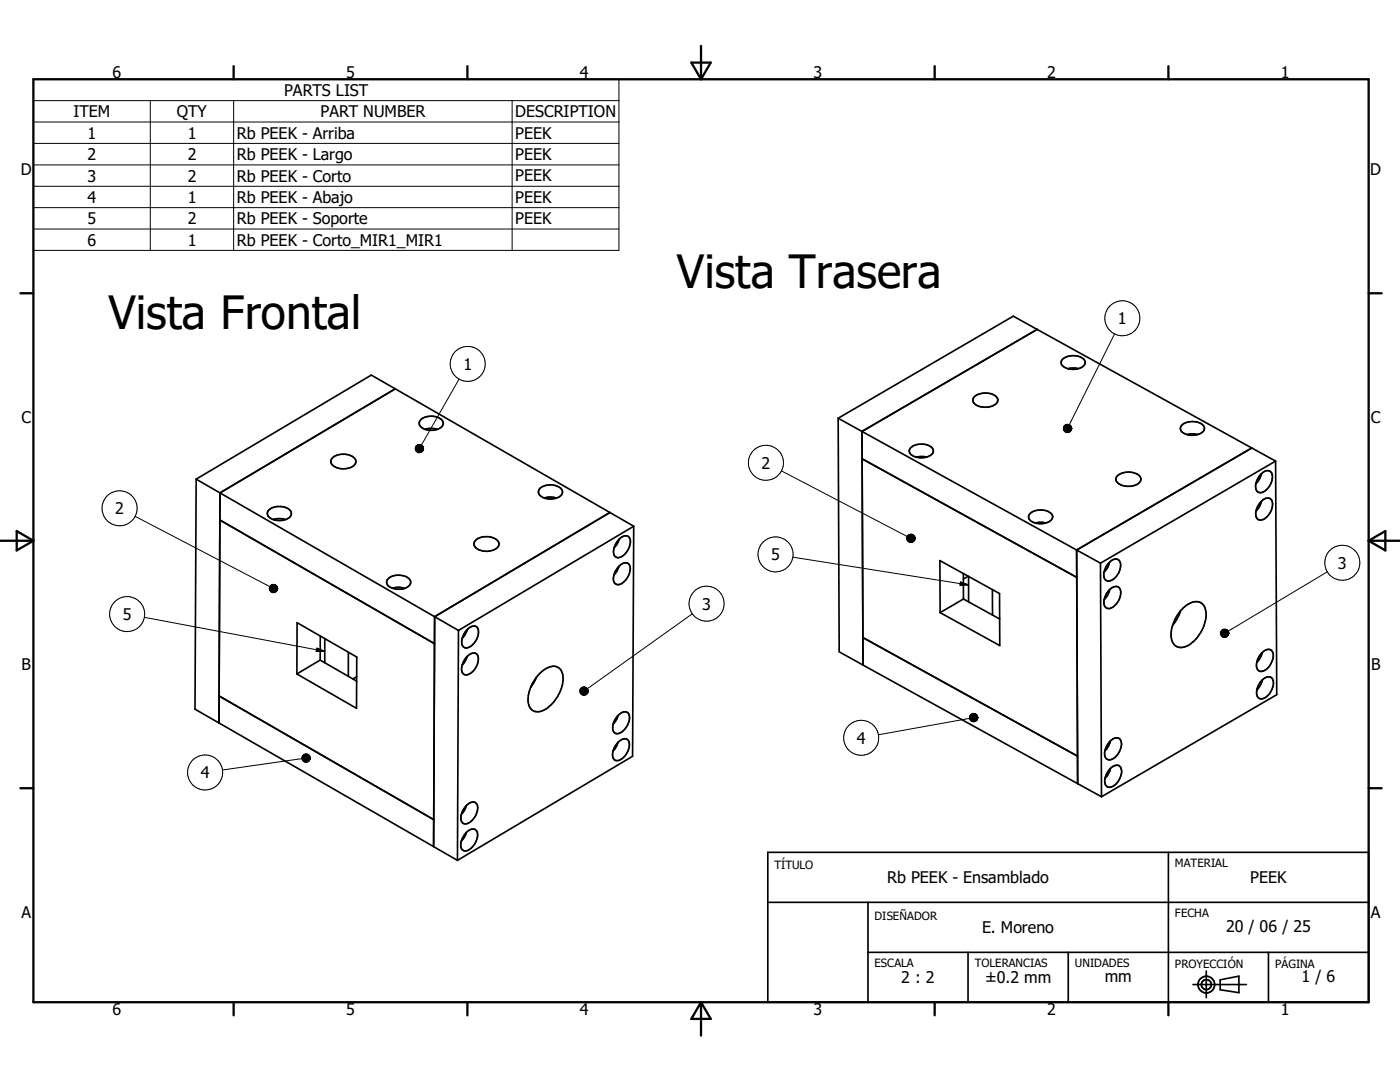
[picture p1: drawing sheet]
<svg xmlns="http://www.w3.org/2000/svg" width="279mm" height="216mm" viewBox="0 0 279 216" stroke-linecap="round" stroke-linejoin="round" font-family="sans-serif">
<g fill="none" stroke="#000" stroke-width=".33">
<path d="M78.9 77.6l42.8 24.7M78.9 77.6l-35 20.8M78.9 77.6l-4.8-2.8-35 20.8M194.4 79.2a3.4 3.4 0 0 1 4.6 .2 1.29 1.29 0 0 1-1.2 1.7 3 3 0 0 1-3.6-1v-.5zM207 65.7l-35 20.4M207 65.7l42.8 23.7M207 65.7l-4.8-2.6-34.9 20.4M212 71.8a3.3 3.3 0 0 1 4.5 .2 1.1 1.1 0 0 1-1 1.5 3.2 3.2 0 0 1-3.7-.9v-.5zM215.2 73.5l-.9-.1-1.2 .2M39.1 95.6l-.2 45.9 4.8 2.8M39.1 95.6l4.8 2.8M43.9 98.4v5.4l42.8 24.6v-5.3"/>
<path d="M43.9 98.4l-.2 45.9M43.9 98.4l47.6 27.4M66.4 91.3a3.2 3.2 0 0 1 4.6 .6 1.69 1.69 0 0 1-1.9 1.6 2.53 2.53 0 0 1-3.1-1.4l.2-.5zM83.9 83.8a3.3 3.3 0 0 1 4.4 .2 1.19 1.19 0 0 1-1.1 1.7 2.92 2.92 0 0 1-3.5-1v-.4zM84.8 85.7a3.9 3.9 0 0 1 2.5 0M107.7 97.5a3.3 3.3 0 0 1 4.4 .2 1.23 1.23 0 0 1-1.1 1.7 2.86 2.86 0 0 1-3.5-1zM108.6 99.4l1.4-.2 1.1 .2M167.3 83.5l.2 46.6 4.7 2.6M167.3 83.5l4.7 2.6M172 86.1l.2 46.6M172 86.1l.1 5.5 42.8 23.6v-5.4M172 86.1l47.6 26.3"/>
<path d="M181.8 89.3a3.3 3.3 0 0 1 4.4 .3 1.16 1.16 0 0 1-1 1.5 3.2 3.2 0 0 1-3.7-.8v-.5zM182.8 91.2l.9-.1 1.2 .1M223 95a3.4 3.4 0 0 1 4.6 .2 1.28 1.28 0 0 1-1.2 1.7 3 3 0 0 1-3.7-1v-.4zM235.8 84.9a3.3 3.3 0 0 1 4.5 .2 1.16 1.16 0 0 1-1 1.5 3.1 3.1 0 0 1-3.7-.8v-.5zM239 86.7l-1.2-.1-.9 .1M249.8 89.4l-34.9 20.4M249.8 89.4l4.8 2.6M251.6 94.7a1.42 1.42 0 0 1 2.1-.5 3.1 3.1 0 0 1-2.3 4.1 1.55 1.55 0 0 1-.6-2.3zM251.8 94.5a3.9 3.9 0 0 1-1.2 2M254.6 92l.2 46.6-35 20.4M254.6 92l-35 20.4M53.6 101.8a3.2 3.2 0 0 1 4.5 .4 1.38 1.38 0 0 1-1.5 1.6 2.92 2.92 0 0 1-3.2-1v-.5z"/>
<path d="M54.5 103.7a3.9 3.9 0 0 1 2.5 0M77.4 115.5a3.3 3.3 0 0 1 4.4 .2 1.22 1.22 0 0 1-1.1 1.7 2.9 2.9 0 0 1-3.5-1v-.6zM78.3 117.4a4 4 0 0 1 2.5 0M94.9 107.9a3.3 3.3 0 0 1 4.6 .2 1.31 1.31 0 0 1-1.3 1.7 3.1 3.1 0 0 1-3.6-1v-.4zM121.7 102.3l-35 20.8M121.7 102.3l4.8 2.7M123.5 113l-.4 1-.6 .7M123.5 107.6l-.4 1.1-.5 .6M123.6 112.9a1.22 1.22 0 0 1 2-.2 3.2 3.2 0 0 1-2.4 4 1.33 1.33 0 0 1-.7-2l.4-.9zM123.9 107.3a1.16 1.16 0 0 1 1.7 0 3.2 3.2 0 0 1-2.4 4 1.32 1.32 0 0 1-.6-2l.5-1.1zM126.5 105l-.3 45.9-34.9 20.8M126.5 105l-35 20.8"/>
<path d="M187.6 111.9l11.9 6.5v10.4l-11.9-6.6zM192.3 114.5v5M192.3 119.5l-4.7 2.7M192.3 119.5l7.2 4M193.2 115l-.9 .5M193.3 115v5.1M198.1 117.6v5.1M205.5 102.6a3.3 3.3 0 0 1 4.5 .1 1.16 1.16 0 0 1-1 1.6 3.4 3.4 0 0 1-3.6-.7l-.1-.5zM208.7 104.3l-1.2-.1-.8 .2M214.9 109.8l.2 46.6M219.6 112.4l.2 46.6M221.3 117.8a1.33 1.33 0 0 1 2.2-.3 3.1 3.1 0 0 1-2.4 3.9 1.38 1.38 0 0 1-.7-2l.4-.8z"/>
<path d="M221.4 112.2a3.6 3.6 0 0 1-1.1 1.9M221.5 117.6a3.6 3.6 0 0 1-1.1 2M221.5 112.1a1.15 1.15 0 0 1 1.1-.6 1.15 1.15 0 0 1 1 .9 3.3 3.3 0 0 1-2.5 3.5 1.38 1.38 0 0 1-.7-2l.3-.8zM251.6 100.2a1.36 1.36 0 0 1 2.2-.4 3.3 3.3 0 0 1-2.2 4 1.2 1.2 0 0 1-.9-1.8l.4-1.1zM251.8 100a3.9 3.9 0 0 1-1.1 2M43.7 138.9l42.9 24.6M59.3 124.2l11.9 6.9-.1 10.2-11.9-6.8zM63.9 131.7l-4.7 2.8M63.9 131.7l7.3 4.2M63.9 126.9v4.8M64.8 127.4v4.8M69.5 130.1v4.8"/>
<path d="M71.2 135l-.8 .5M86.7 123.1l-.2 45.8M91.5 125.8l-.2 45.9M93.1 131.1a1.49 1.49 0 0 1 2.1-.5 3.1 3.1 0 0 1-2.3 4.1 1.2 1.2 0 0 1-.7-1.7l.4-1.2zM93.2 131l-.3 .8-.7 .9M93.3 125.6l-.5 1.1-.5 .6M93.4 125.5a1.26 1.26 0 0 1 1.9-.2 3.2 3.2 0 0 1-2.4 4 1.32 1.32 0 0 1-.6-2l.5-1.1zM107.1 135.1l-1.2 2M107.5 134.6a3.8 3.8 0 0 1 3.6-1.6 2.6 2.6 0 0 1 1.2 3.2 7.2 7.2 0 0 1-4.5 5.8 2.01 2.01 0 0 1-2.4-2.4 8.2 8.2 0 0 1 2.1-5zM172.2 132.7v-5.5l42.8 23.7 .1 5.5M172.2 132.7l42.9 23.7M199.5 123.5h.1"/>
<path d="M235.6 121.9a8.7 8.7 0 0 1-1.6 2.9M235.8 121.7a3.6 3.6 0 0 1 3.8-1.5 3.6 3.6 0 0 1 .8 4.4 6.5 6.5 0 0 1-4.5 4.6 2.01 2.01 0 0 1-2.2-2.2 7.8 7.8 0 0 1 2.1-5.3zM251.8 130.4a1.42 1.42 0 0 1 2-.5 3 3 0 0 1-1 3.6 1.15 1.15 0 0 1-1.9-.1 3.3 3.3 0 0 1 .9-3zM251.8 135.8a1.33 1.33 0 0 1 2.2-.3 3.3 3.3 0 0 1-2.2 4 1.18 1.18 0 0 1-1-1.8l.3-.9zM251.9 130.2l-.4 1.1-.7 .9M251.9 135.7a4.1 4.1 0 0 1-1.1 2M43.7 144.3l47.6 27.4M123.2 148.2a1.48 1.48 0 0 1 2.2-.5 3.1 3.1 0 0 1-2.4 4.1 1.17 1.17 0 0 1-.7-1.7l.3-.9zM123.3 142.8a1.52 1.52 0 0 1 2.1-.5 3.1 3.1 0 0 1-2.3 4.1 1.3 1.3 0 0 1-.7-2zM123.3 148.1l-.3 .8-.6 .9M123.4 142.7l-.3 .8-.7 1M215.1 156.4l4.7 2.6"/>
<path d="M221.4 148a1.45 1.45 0 0 1 2.1-.5 3.1 3.1 0 0 1-1 3.6 1.18 1.18 0 0 1-1.9 0 3.3 3.3 0 0 1 .8-3.1zM221.5 153.5a1.5 1.5 0 0 1 2.1-.5 3.2 3.2 0 0 1-1.5 3.9 1.07 1.07 0 0 1-1.3 0 1.07 1.07 0 0 1-.3-1.3 3.8 3.8 0 0 1 1-2.1zM221.6 147.8a4.1 4.1 0 0 1-1.1 2M221.6 153.3a4.1 4.1 0 0 1-1.1 2M93 166.1l-.3 .8-.6 .9M93.1 160.7l-.3 .8-.7 1M93.1 166a1.21 1.21 0 0 1 2.1 0 3.3 3.3 0 0 1-2.5 3.8 1.32 1.32 0 0 1-.6-2l.5-1.1zM93.2 160.6a1.26 1.26 0 0 1 2-.1 3.2 3.2 0 0 1-2.4 3.9 1.17 1.17 0 0 1-.8-1.7 4.3 4.3 0 0 1 1.2-2.1zM153.2 170.1h119.9v29.9h-119.9zM233.2 170.1v29.9M153.2 180.1h119.9M173.2 190h99.9"/>
<path d="M173.2 180.1v19.9M193.2 190v10M213.2 190v10M238.1 196.5h10.6M240.7 193.8v5.3M243.5 195.5l3.7-.7v3.3l-3.7-.6zM253.1 190v10"/>
<circle cx="240.7" cy="196.5" r="1.66"/>
<circle cx="240.8" cy="196.5" r=".99"/>
</g>
<g fill="none" stroke="#000" stroke-width=".46">
<path d="M6.7 15.8h266.4v184.2h-266.4zM46.6 13.2v2.6M93.3 13.2v2.6M138 12.5h3.8l-1.9 3.3zM139.9 9.2v6.6M186.5 13.2v2.6M233.2 13.2v2.6M4.1 58.5h2.6M273.1 58.5h2.6M0 107.9h6.7M3.3 106l3.4 1.9-3.4 1.9zM273.1 107.9h6.3"/>
<path d="M273.1 107.9l3.4-1.9v3.8zM4.1 157.3h2.6M273.1 157.3h2.6M46.6 200v2.6M93.3 200v2.6M139.9 200v6.6M139.9 200l1.9 3.3h-3.8zM186.5 200v2.6M233.2 200v2.6"/>
</g>
<g fill="none" stroke="#000" stroke-width=".2">
<path d="M6.7 15.8h116.8v34.2h-116.8zM6.7 20.1h116.8M6.7 24.3h116.8M6.7 28.6h116.8M6.7 32.9h116.8M6.7 37.2h116.8M30 20.1v29.9M46.6 20.1v29.9M102.2 20.1v29.9M6.7 41.4h116.8M6.7 45.7h116.8M91.6 75.6l-7.5 13.2"/>
<path d="M222.4 66.6l-9 18.1M156 94l25 13M27 103l26.8 14M158.2 111.2l35.1 5.5M191.7 116.1l1.6 .6-1.7 .1zM264.9 114.1l-19.8 11.8M28.8 123.2l36 6.8M63.2 129.3l1.6 .7h-1.7zM138.2 122.5l-21 14.9M60.2 151.4l-15.8 2.2M193.5 143.3l-18.2 3.3"/>
<circle cx="93.3" cy="72.6" r="3.5"/>
<circle cx="224" cy="63.5" r="3.5"/>
<circle cx="152.9" cy="92.3" r="3.5"/>
<circle cx="23.9" cy="101.4" r="3.5"/>
<circle cx="154.8" cy="110.6" r="3.5"/>
<circle cx="267.9" cy="112.3" r="3.5"/>
<circle cx="25.4" cy="122.5" r="3.5"/>
<circle cx="141" cy="120.5" r="3.5"/>
<circle cx="40.9" cy="154.1" r="3.5"/>
<circle cx="171.9" cy="147.2" r="3.5"/>
</g>
<g fill="#000" stroke="#000" stroke-width=".2">
<path d="M84.5 89.2v.3zM84.3 89l.2 .5zM84.2 88.9l.3 .6zM84.1 88.8l.4 .7zM83.9 88.7l.6 .8zM83.7 88.7h.2l.6 .8zM83.6 88.7h.1l.8 .8zM83.4 88.7h.2l.9 .8zM83.2 88.8l.2-.1 1.1 .8zM83.1 88.9l.1-.1 1.3 .7zM83.1 88.9l1.4 .6-1.5-.4zM83 89.1l1.5 .4-1.6-.3z"/>
<path d="M82.9 89.2l1.6 .3-1.6-.1zM82.9 89.4l1.6 .1-1.6 .1zM82.9 89.6l1.6-.1-1.6 .3zM82.9 89.8l1.6-.3-1.5 .4zM83 89.9l1.5-.4-1.4 .6zM83.1 90.1l1.4-.6-1.3 .7zM83.2 90.2l1.3-.7-1.1 .8zM83.4 90.3l1.1-.8-.9 .8zM83.6 90.3l.9-.8-.8 .8zM84.5 89.5l-.6 .8h-.2zM84.5 89.5l-.6 .8zM84.5 89.5l-.4 .7z"/>
<path d="M84.5 89.5l-.3 .6zM84.5 89.5l-.2 .5zM84.5 89.5v.3zM84.5 89.5v.2zM213.8 85.1l.1 .4zM213.7 85l.2 .5zM213.6 84.8l.3 .7zM213.4 84.7l.5 .8zM213.3 84.7h.1l.5 .8zM213.1 84.7h.2l.6 .8zM212.9 84.7h.2l.8 .8zM212.7 84.7h.2l1 .8z"/>
<path d="M212.6 84.8l.1-.1 1.2 .8zM212.4 84.9l.2-.1 1.3 .7zM212.4 84.9l1.5 .6-1.6-.4zM212.3 85.1l1.6 .4-1.7-.3zM212.2 85.2l1.7 .3-1.7-.1zM212.2 85.4l1.7 .1-1.7 .1zM212.2 85.6l1.7-.1-1.7 .3zM212.2 85.8l1.7-.3-1.6 .4zM212.3 85.9l1.6-.4-1.5 .6zM212.4 86.1l1.5-.6-1.3 .7zM212.6 86.2l1.3-.7-1.2 .8zM212.7 86.3l1.2-.8-1 .8z"/>
<path d="M212.9 86.3l1-.8-.8 .8zM213.9 85.5l-.6 .8h-.2zM213.9 85.5l-.6 .8zM213.9 85.5l-.5 .7zM213.9 85.5l-.3 .6zM213.9 85.5l-.2 .5zM213.9 85.5l-.1 .3zM213.9 85.5l-.1 .2zM55.3 117.1l.1 .3zM55.2 116.9l.2 .5zM55.1 116.8l.3 .6zM55 116.7l.4 .7z"/>
<path d="M54.8 116.6l.6 .8zM54.6 116.6h.2l.6 .8zM54.4 116.6h.2l.8 .8zM54.3 116.7l.1-.1 1 .8zM54.1 116.7h.2l1.1 .7zM54 116.9l.1-.2 1.3 .7zM54 116.9l1.4 .5-1.5-.4zM53.9 117l1.5 .4-1.6-.2zM53.8 117.2l1.6 .2-1.7-.1zM53.7 117.3l1.7 .1-1.7 .1zM53.7 117.5l1.7-.1-1.6 .3zM53.8 117.7l1.6-.3-1.5 .5z"/>
<path d="M53.9 117.9l1.5-.5-1.4 .6zM54 118l1.4-.6-1.3 .7zM54.1 118.1l1.3-.7-1.1 .8zM54.3 118.2l1.1-.8-1 .9zM54.4 118.3l1-.9-.8 .9zM55.4 117.4l-.6 .8-.2 .1zM55.4 117.4l-.6 .8zM55.4 117.4l-.4 .8zM55.4 117.4l-.3 .7zM55.4 117.4l-.2 .5zM55.4 117.4l-.1 .4zM55.4 117.4v.2z"/>
<path d="M182.5 107.1l.1 .3zM182.4 106.9l.2 .5zM182.3 106.8l.3 .6zM182.2 106.7l.4 .7zM182 106.6l.6 .8zM181.8 106.6h.2l.6 .8zM181.6 106.6h.2l.8 .8zM181.5 106.7l.1-.1 1 .8zM181.3 106.7h.2l1.1 .7zM181.2 106.8l.1-.1 1.3 .7zM181.2 106.8l1.4 .6-1.5-.4zM181.1 107l1.5 .4-1.6-.2z"/>
<path d="M181 107.2l1.6 .2-1.7-.1zM180.9 107.3l1.7 .1-1.7 .1zM180.9 107.5l1.7-.1-1.6 .3zM181 107.7l1.6-.3-1.5 .4zM181.1 107.8l1.5-.4-1.4 .6zM181.2 108l1.4-.6-1.3 .7zM181.3 108.1l1.3-.7-1.1 .8zM181.5 108.2l1.1-.8-1 .8zM181.6 108.2l1-.8-.8 .9zM182.6 107.4l-.6 .8-.2 .1zM182.6 107.4l-.6 .8zM182.6 107.4l-.4 .8z"/>
<path d="M182.6 107.4l-.3 .7zM182.6 107.4l-.2 .5zM182.6 107.4l-.1 .4zM182.6 107.4v.2zM191.7 116.1l1.6 .6-1.7 .1zM63.2 129.3l1.6 .7h-1.7zM117.3 137.6l.1 .3zM117.2 137.4l.2 .5zM117.1 137.3l.3 .6zM116.9 137.2l.5 .7zM116.8 137.1l.6 .8zM116.6 137.1h.2l.6 .8z"/>
<path d="M116.4 137.1h.2l.8 .8zM116.2 137.1h.2l1 .8zM116.1 137.2l.1-.1 1.2 .8zM115.9 137.3l.2-.1 1.3 .7zM115.9 137.3l1.5 .6-1.6-.4zM115.8 137.5l1.6 .4-1.7-.3zM115.7 137.6l1.7 .3-1.7-.1zM115.7 137.8l1.7 .1-1.7 .1zM115.7 138l1.7-.1-1.7 .3zM115.7 138.2l1.7-.3-1.6 .4zM115.8 138.3l1.6-.4-1.5 .6zM115.9 138.5l1.5-.6-1.3 .7z"/>
<path d="M116.1 138.6l1.3-.7-1.2 .8zM116.2 138.7l1.2-.8-1 .8zM116.4 138.7l1-.8-.8 .8zM117.4 137.9l-.6 .8h-.2zM117.4 137.9l-.5 .7-.1 .1zM117.4 137.9l-.5 .7zM117.4 137.9l-.3 .6zM117.4 137.9l-.2 .5zM117.4 137.9l-.1 .4zM117.4 137.9l-.1 .2zM245.1 126l.1 .4zM245.1 125.8l.1 .6z"/>
<path d="M244.9 125.7l.3 .7zM244.8 125.6l.4 .8zM244.6 125.6h.2l.4 .8zM244.4 125.5l.2 .1 .6 .8zM244.2 125.5h.2l.8 .9zM244.1 125.6l.1-.1 1 .9zM243.9 125.7l.2-.1 1.1 .8zM243.8 125.8l.1-.1 1.3 .7zM243.8 125.8l1.4 .6-1.5-.5zM243.7 125.9l1.5 .5-1.6-.3zM243.6 126.1l1.6 .3-1.6-.1zM243.6 126.3l1.6 .1-1.6 .1z"/>
<path d="M243.6 126.5l1.6-.1-1.6 .2zM243.6 126.6l1.6-.2-1.5 .4zM243.7 126.8l1.5-.4-1.4 .5zM243.8 126.9l1.4-.5-1.3 .6zM243.9 127l1.3-.6-1.1 .7zM244.1 127.1l1.1-.7-1 .8zM244.2 127.2l1-.8-.8 .8zM245.2 126.4l-.6 .8h-.2zM245.2 126.4l-.6 .8zM245.2 126.4l-.4 .7zM245.2 126.4l-.3 .6zM245.2 126.4l-.1 .5z"/>
<path d="M245.2 126.4l-.1 .3zM245.2 126.4v.1zM61.8 150.9l.1 .4zM61.7 150.8l.2 .5zM61.6 150.6l.3 .7zM61.5 150.5l.4 .8zM61.3 150.5h.2l.4 .8zM61.1 150.4l.8 .9zM60.9 150.5l.2-.1 .8 .9zM60.8 150.5h.1l1 .8zM60.6 150.6l.2-.1 1.1 .8zM60.6 150.6l1.3 .7-1.4-.6z"/>
<path d="M60.5 150.7l1.4 .6-1.5-.5zM60.4 150.8l1.5 .5-1.6-.3zM60.3 151l1.6 .3-1.7-.1zM60.2 151.2l1.7 .1-1.7 .1zM60.2 151.4l1.7-.1-1.6 .2zM60.3 151.5l1.6-.2-1.5 .4zM60.4 151.7l1.5-.4-1.4 .5zM60.5 151.8l1.4-.5-1.3 .6zM60.6 151.9l1.3-.6-1.1 .8zM60.8 152.1l1.1-.8-1 .8zM60.9 152.1l1-.8-.8 .8zM61.9 151.3l-.6 .8h-.2z"/>
<path d="M61.9 151.3l-.6 .8zM61.9 151.3l-.4 .7zM61.9 151.3l-.3 .6zM61.9 151.3l-.2 .5zM61.9 151.3l-.1 .3zM61.9 151.3v.1zM195.1 142.8v.4zM195 142.7l.1 .5zM194.8 142.6l.3 .6zM194.7 142.5l.4 .7zM194.5 142.4l.2 .1 .4 .7zM194.3 142.4l.8 .8z"/>
<path d="M194.2 142.4h.1l.8 .8zM194 142.4h.2l.9 .8zM193.8 142.5l.2-.1 1.1 .8zM193.8 142.5l1.3 .7-1.4-.6zM193.6 142.8l.1-.2 1.4 .6zM193.6 142.8l1.5 .4-1.6-.3zM193.5 142.9l1.6 .3-1.6-.1zM193.5 143.1l1.6 .1-1.6 .1zM193.5 143.3l1.6-.1-1.6 .3zM193.5 143.5l1.6-.3-1.5 .4zM193.6 143.6l1.5-.4-1.4 .6zM193.7 143.8l1.4-.6-1.3 .7z"/>
<path d="M193.8 143.9l1.3-.7-1.1 .8zM194 144l1.1-.8-.9 .8zM194.2 144l.9-.8-.8 .8zM195.1 143.2l-.6 .8h-.2zM195.1 143.2l-.6 .8zM195.1 143.2l-.4 .7zM195.1 143.2l-.3 .6zM195.1 143.2l-.1 .5zM195.1 143.2v.3zM195.1 143.2v.2z"/>
</g>
<g font-size="9.1">
<text x="135.1" y="57.4">Vista Trasera</text>
<text x="21.6" y="65.6">Vista Frontal</text>
</g>
<g font-size="3.2">
<text x="22.5" y="15.6">6</text>
<text x="69.1" y="15.6">5</text>
<text x="115.7" y="15.6">4</text>
<text x="162.3" y="15.6">3</text>
<text x="209" y="15.6">2</text>
<text x="255.6" y="15.6">1</text>
<text x="14.6" y="23.4">ITEM</text>
<text x="35.3" y="23.4">QTY</text>
<text x="56.7" y="19.1">PARTS LIST</text>
<text x="64" y="23.4">PART NUMBER</text>
<text x="102.8" y="23.4">DESCRIPTION</text>
<text x="17.4" y="27.7">1</text>
<text x="37.5" y="27.7">1</text>
<text x="47.2" y="27.7">Rb PEEK - Arriba</text>
<text x="102.8" y="27.7">PEEK</text>
<text x="4.1" y="35">D</text>
<text x="17.4" y="32">2</text>
<text x="37.5" y="32">2</text>
<text x="47.2" y="32">Rb PEEK - Largo</text>
<text x="102.8" y="31.9">PEEK</text>
<text x="273.5" y="35">D</text>
<text x="17.4" y="36.2">3</text>
<text x="17.4" y="40.5">4</text>
<text x="37.5" y="36.2">2</text>
<text x="37.5" y="40.5">1</text>
<text x="47.2" y="36.2">Rb PEEK - Corto</text>
<text x="47.2" y="40.5">Rb PEEK - Abajo</text>
<text x="102.8" y="36.2">PEEK</text>
<text x="102.8" y="40.5">PEEK</text>
<text x="17.4" y="44.7">5</text>
<text x="37.5" y="44.7">2</text>
<text x="47.2" y="44.8">Rb PEEK - Soporte</text>
<text x="102.8" y="44.7">PEEK</text>
<text x="17.4" y="49.1">6</text>
<text x="37.5" y="49">1</text>
<text x="47.2" y="49.1">Rb PEEK - Corto_MIR1_MIR1</text>
<text x="223.1" y="64.7">1</text>
<text x="92.5" y="73.8">1</text>
<text x="4.3" y="84.4">C</text>
<text x="273.6" y="84.4">C</text>
<text x="152" y="93.6">2</text>
<text x="23" y="102.6">2</text>
<text x="153.9" y="111.8">5</text>
<text x="267" y="113.5">3</text>
<text x="24.5" y="123.7">5</text>
<text x="140.1" y="121.6">3</text>
<text x="4.3" y="133.7">B</text>
<text x="273.6" y="133.7">B</text>
<text x="171" y="148.4">4</text>
<text x="40" y="155.3">4</text>
<text x="177" y="176.2">Rb PEEK - Ensamblado</text>
<text x="249.5" y="176.2">PEEK</text>
<text x="4.3" y="183.1">A</text>
<text x="273.6" y="183.1">A</text>
<text x="196" y="186.1">E. Moreno</text>
<text x="244.7" y="186">20 / 06 / 25</text>
<text x="179.9" y="196.2">2 : 2</text>
<text x="196.6" y="196.1">±0.2 mm</text>
<text x="220.5" y="195.9">mm</text>
<text x="259.8" y="196">1 / 6</text>
<text x="22.5" y="202.6">6</text>
<text x="69.1" y="202.6">5</text>
<text x="115.7" y="202.6">4</text>
<text x="162.3" y="202.6">3</text>
<text x="209" y="202.6">2</text>
<text x="255.6" y="202.6">1</text>
</g>
<g font-size="2.3">
<text x="154.6" y="173.4">TÍTULO</text>
<text x="234.5" y="173.1">MATERIAL</text>
<text x="174.5" y="183.6">DISEÑADOR</text>
<text x="234.5" y="183">FECHA</text>
<text x="174.5" y="193">ESCALA</text>
<text x="194.5" y="193">TOLERANCIAS</text>
<text x="214.5" y="193">UNIDADES</text>
<text x="234.5" y="193.1">PROYECCIÓN</text>
<text x="254.5" y="193.1">PÁGINA</text>
</g>
</svg>
